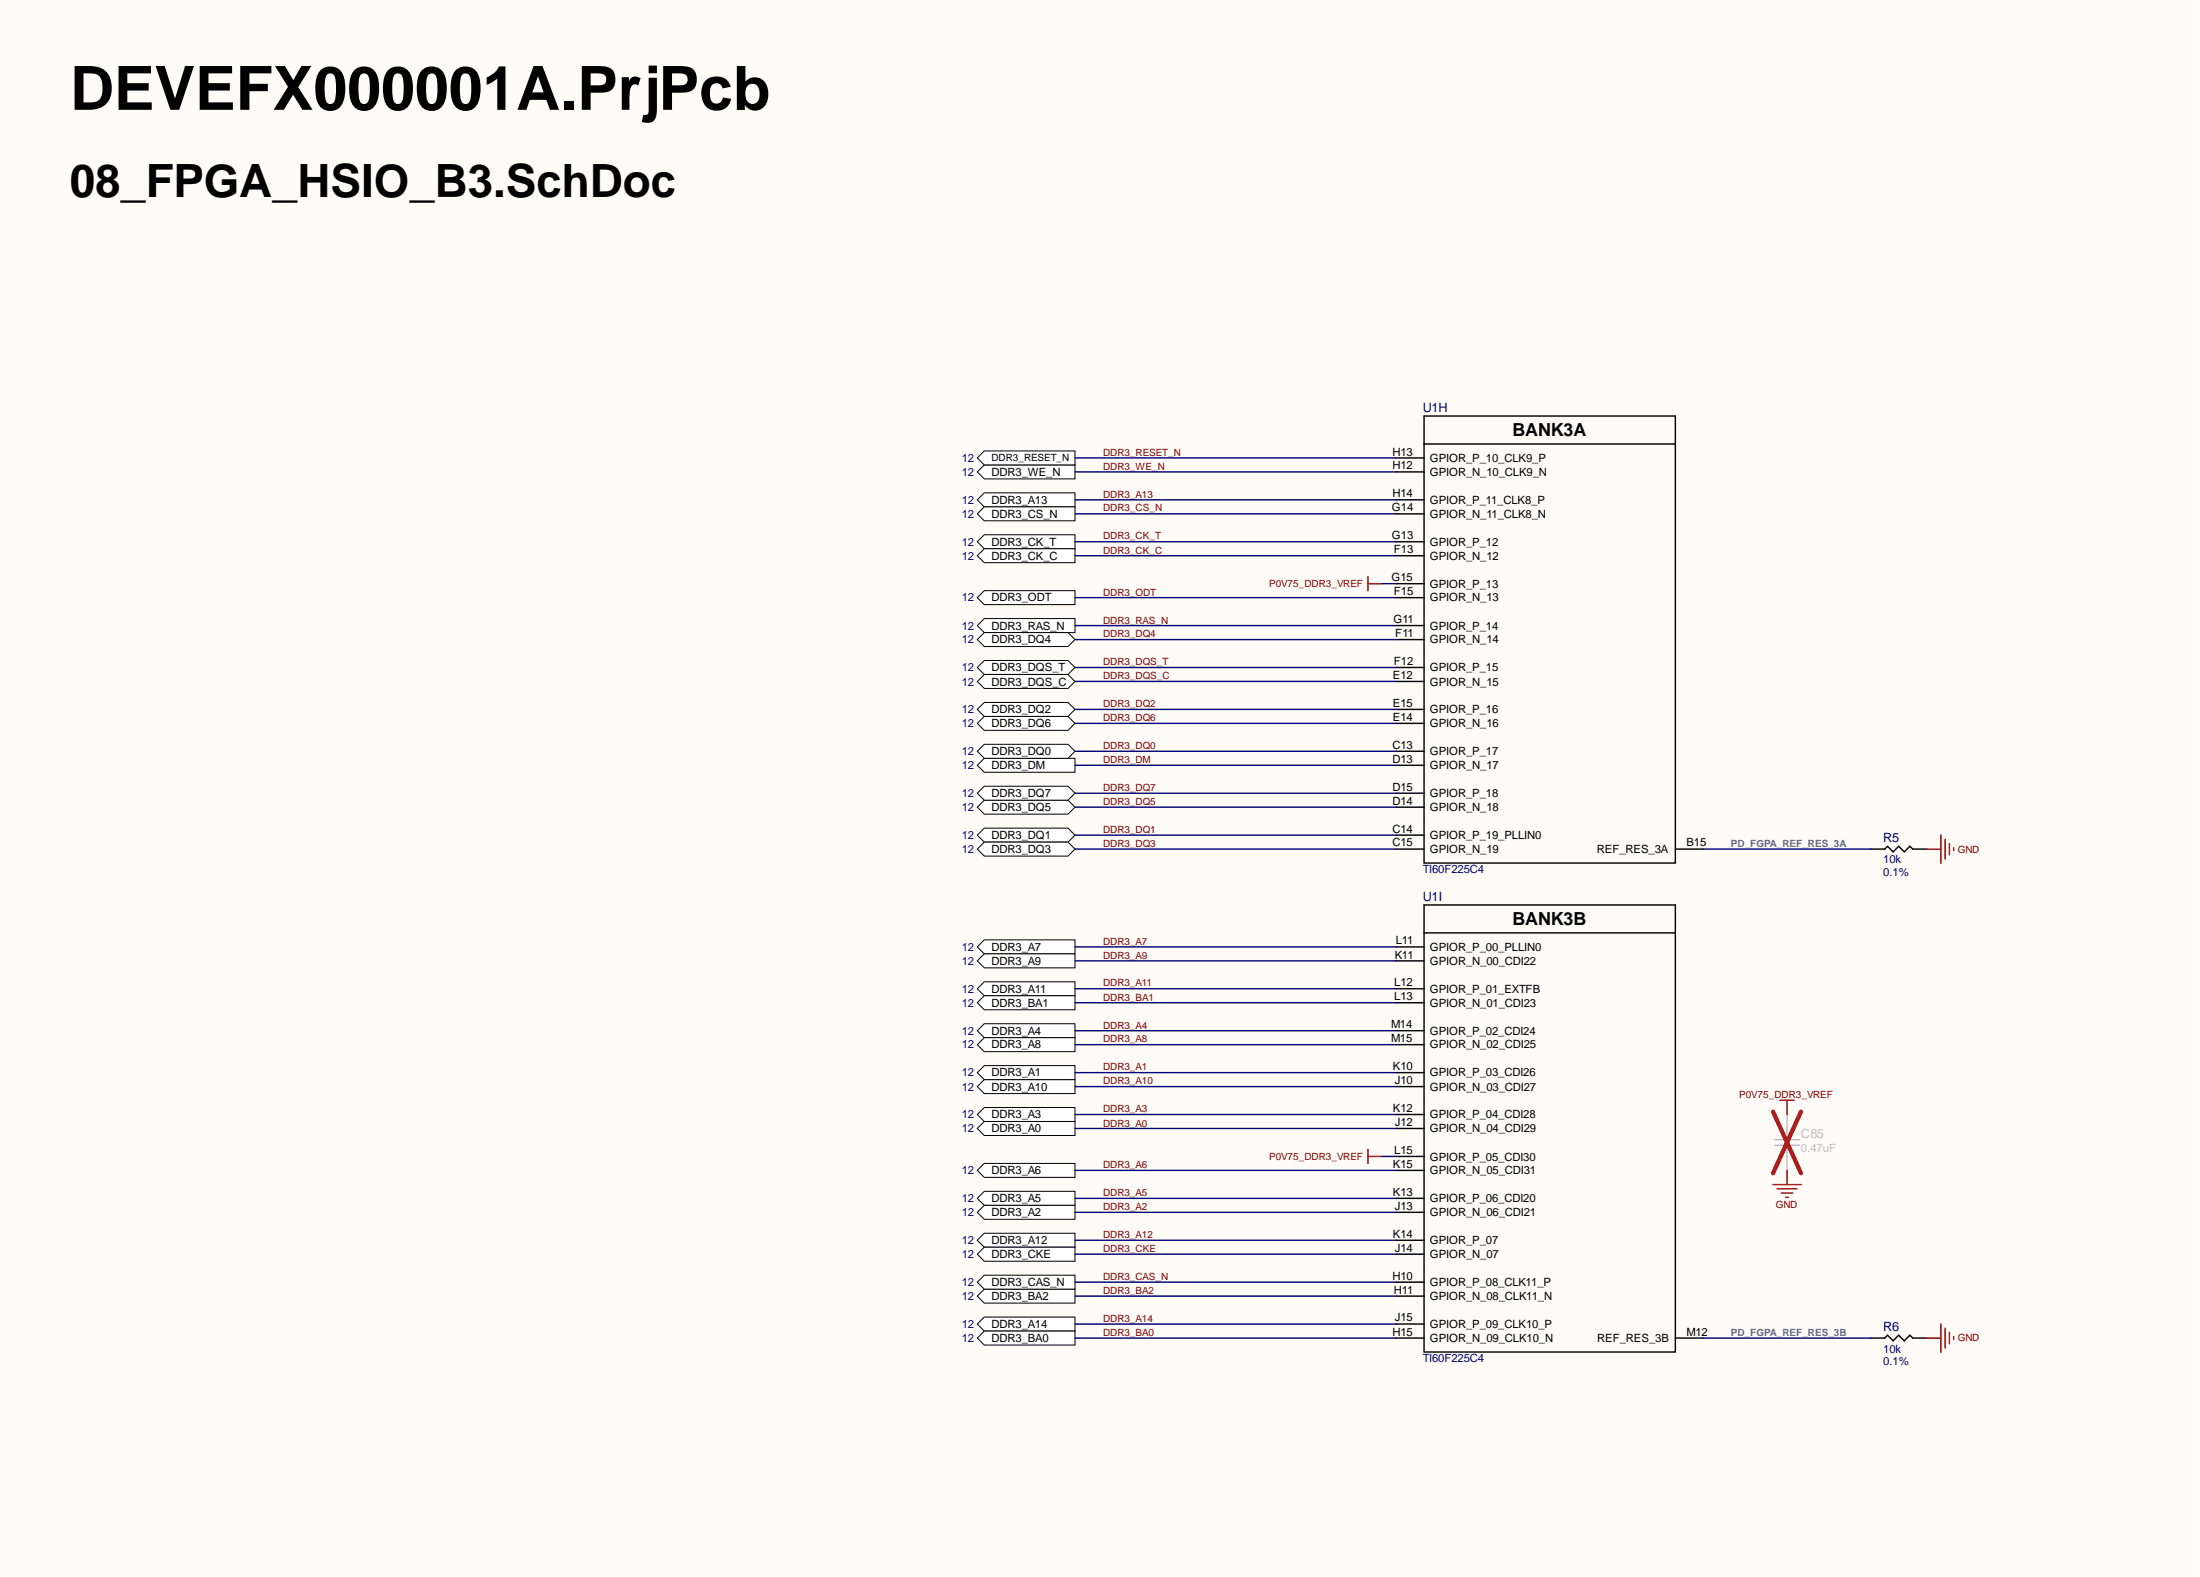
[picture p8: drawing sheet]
<svg xmlns="http://www.w3.org/2000/svg" width="393mm" height="282mm" viewBox="0 0 393 282" stroke-linecap="round" stroke-linejoin="round" font-family="sans-serif">
<g fill="#fffcf8">
<path d="M0 0h393.1v281.6h-393.1z" fill-rule="evenodd"/>
<path d="M0 0h393.1v281.6h-393.1z" fill-rule="evenodd"/>
</g>
<g fill="none" stroke="#000" stroke-width=".25">
<path d="M254.6 79.4h44.9v74.9h-44.9zM254.6 79.4v-5h44.9v5M249.6 99.3h5M249.6 96.8h5M249.6 91.8h5M249.6 89.3h5M249.6 84.3h5M249.6 81.9h5M249.6 119.3h5M249.6 114.3h5M249.6 111.8h5M249.6 106.8h5"/>
<path d="M249.6 104.3h5M249.6 136.8h5M249.6 134.3h5M249.6 129.3h5M249.6 126.8h5M249.6 121.8h5M249.6 151.8h5M249.6 149.3h5M249.6 144.3h5M249.6 141.8h5M299.5 151.8h5M334.5 151.8h2.5l.5-.5 1 1 1-1 1 1 1-1 .5 .5h2.5"/>
<path d="M249.6 179.2h5M249.6 176.7h5M249.6 171.7h5M249.6 169.2h5M254.6 166.7h44.9v75h-44.9zM254.6 166.7v-4.9h44.9v4.9M249.6 199.2h5M249.6 194.2h5M249.6 191.7h5M249.6 186.7h5M249.6 184.2h5M249.6 216.7h5"/>
<path d="M249.6 214.2h5M249.6 209.2h5M249.6 206.7h5M249.6 201.7h5M249.6 239.2h5M249.6 236.7h5M249.6 231.7h5M249.6 229.2h5M249.6 224.2h5M249.6 221.7h5M299.5 239.2h5M334.5 239.2h2.5l.5-.5 1 1 1-1 1 1 1-1 .5 .5h2.5"/>
</g>
<g fill="none" stroke="#800000" stroke-width=".25">
<path d="M244.6 103.1v2.5M244.6 104.3h2.5M344.5 151.8h2.5M347 149.2v5.1M347.8 150v3.6M348.5 150.8v2M349.3 151.5v.5M244.6 205.4v2.6M244.6 206.7h2.5M344.5 239.2h2.5M347 236.6v5.1M347.8 237.4v3.5"/>
<path d="M348.5 238.2v2M349.3 238.9v.5"/>
</g>
<path d="M176 183h16.2v2.5h-16.2l-1.3-1.3z" fill-rule="evenodd" fill="#fff"/>
<path d="M176 183h16.2v2.5h-16.2l-1.3-1.3z" fill="none" stroke="#000" stroke-width=".18"/>
<path d="M176 207.9h16.2v2.5h-16.2l-1.3-1.2z" fill-rule="evenodd" fill="#fff"/>
<path d="M176 207.9h16.2v2.5h-16.2l-1.3-1.2z" fill="none" stroke="#000" stroke-width=".18"/>
<path d="M176 185.5h16.2v2.5h-16.2l-1.3-1.3z" fill-rule="evenodd" fill="#fff"/>
<path d="M176 185.5h16.2v2.5h-16.2l-1.3-1.3z" fill="none" stroke="#000" stroke-width=".18"/>
<path d="M176 193h16.2v2.5h-16.2l-1.3-1.3z" fill-rule="evenodd" fill="#fff"/>
<path d="M176 193h16.2v2.5h-16.2l-1.3-1.3z" fill="none" stroke="#000" stroke-width=".18"/>
<path d="M176 175.5h16.2v2.5h-16.2l-1.3-1.3z" fill-rule="evenodd" fill="#fff"/>
<path d="M176 175.5h16.2v2.5h-16.2l-1.3-1.3z" fill="none" stroke="#000" stroke-width=".18"/>
<path d="M176 88.1h16.2v2.5h-16.2l-1.3-1.3z" fill-rule="evenodd" fill="#fff"/>
<path d="M176 88.1h16.2v2.5h-16.2l-1.3-1.3z" fill="none" stroke="#000" stroke-width=".18"/>
<path d="M176 83.1h16.2v2.5h-16.2l-1.3-1.3z" fill-rule="evenodd" fill="#fff"/>
<path d="M176 83.1h16.2v2.5h-16.2l-1.3-1.3z" fill="none" stroke="#000" stroke-width=".18"/>
<path d="M176 235.4h16.2v2.5h-16.2l-1.3-1.2z" fill-rule="evenodd" fill="#fff"/>
<path d="M176 235.4h16.2v2.5h-16.2l-1.3-1.2z" fill="none" stroke="#000" stroke-width=".18"/>
<path d="M176 95.6h16.2v2.5h-16.2l-1.3-1.3z" fill-rule="evenodd" fill="#fff"/>
<path d="M176 95.6h16.2v2.5h-16.2l-1.3-1.3z" fill="none" stroke="#000" stroke-width=".18"/>
<path d="M176 98.1h16.2v2.5h-16.2l-1.3-1.3z" fill-rule="evenodd" fill="#fff"/>
<path d="M176 98.1h16.2v2.5h-16.2l-1.3-1.3z" fill="none" stroke="#000" stroke-width=".18"/>
<path d="M176 90.6h16.2v2.5h-16.2l-1.3-1.3z" fill-rule="evenodd" fill="#fff"/>
<path d="M176 90.6h16.2v2.5h-16.2l-1.3-1.3z" fill="none" stroke="#000" stroke-width=".18"/>
<path d="M176 105.6h16.2v2.5h-16.2l-1.3-1.3z" fill-rule="evenodd" fill="#fff"/>
<path d="M176 105.6h16.2v2.5h-16.2l-1.3-1.3z" fill="none" stroke="#000" stroke-width=".18"/>
<path d="M176 168h16.2v2.5h-16.2l-1.3-1.3z" fill-rule="evenodd" fill="#fff"/>
<path d="M176 168h16.2v2.5h-16.2l-1.3-1.3z" fill="none" stroke="#000" stroke-width=".18"/>
<path d="M176 170.5h16.2v2.5h-16.2l-1.3-1.3z" fill-rule="evenodd" fill="#fff"/>
<path d="M176 170.5h16.2v2.5h-16.2l-1.3-1.3z" fill="none" stroke="#000" stroke-width=".18"/>
<path d="M176 237.9h16.2v2.5h-16.2l-1.3-1.2z" fill-rule="evenodd" fill="#fff"/>
<path d="M176 237.9h16.2v2.5h-16.2l-1.3-1.2z" fill="none" stroke="#000" stroke-width=".18"/>
<path d="M176 212.9h16.2v2.5h-16.2l-1.3-1.2z" fill-rule="evenodd" fill="#fff"/>
<path d="M176 212.9h16.2v2.5h-16.2l-1.3-1.2z" fill="none" stroke="#000" stroke-width=".18"/>
<path d="M176 215.4h16.2v2.5h-16.2l-1.3-1.2z" fill-rule="evenodd" fill="#fff"/>
<path d="M176 215.4h16.2v2.5h-16.2l-1.3-1.2z" fill="none" stroke="#000" stroke-width=".18"/>
<path d="M176 198h16.2v2.5h-16.2l-1.3-1.3z" fill-rule="evenodd" fill="#fff"/>
<path d="M176 198h16.2v2.5h-16.2l-1.3-1.3z" fill="none" stroke="#000" stroke-width=".18"/>
<path d="M176 200.5h16.2v2.5h-16.2l-1.3-1.3z" fill-rule="evenodd" fill="#fff"/>
<path d="M176 200.5h16.2v2.5h-16.2l-1.3-1.3z" fill="none" stroke="#000" stroke-width=".18"/>
<path d="M176 110.6h16.2v2.5h-16.2l-1.3-1.3z" fill-rule="evenodd" fill="#fff"/>
<path d="M176 110.6h16.2v2.5h-16.2l-1.3-1.3z" fill="none" stroke="#000" stroke-width=".18"/>
<path d="M176 230.4h16.2v2.5h-16.2l-1.3-1.2z" fill-rule="evenodd" fill="#fff"/>
<path d="M176 230.4h16.2v2.5h-16.2l-1.3-1.2z" fill="none" stroke="#000" stroke-width=".18"/>
<path d="M176 227.9h16.2v2.5h-16.2l-1.3-1.2z" fill-rule="evenodd" fill="#fff"/>
<path d="M176 227.9h16.2v2.5h-16.2l-1.3-1.2z" fill="none" stroke="#000" stroke-width=".18"/>
<path d="M176 118.1h15l1.2 1.2-1.2 1.3h-15l-1.3-1.3z" fill-rule="evenodd" fill="#fff"/>
<path d="M176 118.1h15l1.2 1.2-1.2 1.3h-15l-1.3-1.3z" fill="none" stroke="#000" stroke-width=".18"/>
<path d="M176 120.6h15l1.2 1.2-1.2 1.2h-15l-1.3-1.2z" fill-rule="evenodd" fill="#fff"/>
<path d="M176 120.6h15l1.2 1.2-1.2 1.2h-15l-1.3-1.2z" fill="none" stroke="#000" stroke-width=".18"/>
<path d="M176 128h15l1.2 1.3-1.2 1.2h-15l-1.3-1.2z" fill-rule="evenodd" fill="#fff"/>
<path d="M176 128h15l1.2 1.3-1.2 1.2h-15l-1.3-1.2z" fill="none" stroke="#000" stroke-width=".18"/>
<path d="M176 125.6h15l1.2 1.2-1.2 1.2h-15l-1.3-1.2z" fill-rule="evenodd" fill="#fff"/>
<path d="M176 125.6h15l1.2 1.2-1.2 1.2h-15l-1.3-1.2z" fill="none" stroke="#000" stroke-width=".18"/>
<path d="M176 135.5h16.2v2.5h-16.2l-1.3-1.2z" fill-rule="evenodd" fill="#fff"/>
<path d="M176 135.5h16.2v2.5h-16.2l-1.3-1.2z" fill="none" stroke="#000" stroke-width=".18"/>
<path d="M176 143h15l1.2 1.3-1.2 1.2h-15l-1.3-1.2z" fill-rule="evenodd" fill="#fff"/>
<path d="M176 143h15l1.2 1.3-1.2 1.2h-15l-1.3-1.2z" fill="none" stroke="#000" stroke-width=".18"/>
<path d="M176 140.5h15l1.2 1.3-1.2 1.2h-15l-1.3-1.2z" fill-rule="evenodd" fill="#fff"/>
<path d="M176 140.5h15l1.2 1.3-1.2 1.2h-15l-1.3-1.2z" fill="none" stroke="#000" stroke-width=".18"/>
<path d="M176 148h15l1.2 1.3-1.2 1.2h-15l-1.3-1.2z" fill-rule="evenodd" fill="#fff"/>
<path d="M176 148h15l1.2 1.3-1.2 1.2h-15l-1.3-1.2z" fill="none" stroke="#000" stroke-width=".18"/>
<path d="M176 150.5h15l1.2 1.3-1.2 1.2h-15l-1.3-1.2z" fill-rule="evenodd" fill="#fff"/>
<path d="M176 150.5h15l1.2 1.3-1.2 1.2h-15l-1.3-1.2z" fill="none" stroke="#000" stroke-width=".18"/>
<path d="M176 113.1h15l1.2 1.2-1.2 1.3h-15l-1.3-1.3z" fill-rule="evenodd" fill="#fff"/>
<path d="M176 113.1h15l1.2 1.2-1.2 1.3h-15l-1.3-1.3z" fill="none" stroke="#000" stroke-width=".18"/>
<path d="M176 133h15l1.2 1.3-1.2 1.2h-15l-1.3-1.2z" fill-rule="evenodd" fill="#fff"/>
<path d="M176 133h15l1.2 1.3-1.2 1.2h-15l-1.3-1.2z" fill="none" stroke="#000" stroke-width=".18"/>
<path d="M176 190.5h16.2v2.5h-16.2l-1.3-1.3z" fill-rule="evenodd" fill="#fff"/>
<path d="M176 190.5h16.2v2.5h-16.2l-1.3-1.3z" fill="none" stroke="#000" stroke-width=".18"/>
<path d="M176 220.4h16.2v2.5h-16.2l-1.3-1.2z" fill-rule="evenodd" fill="#fff"/>
<path d="M176 220.4h16.2v2.5h-16.2l-1.3-1.2z" fill="none" stroke="#000" stroke-width=".18"/>
<path d="M176 222.9h16.2v2.5h-16.2l-1.3-1.2z" fill-rule="evenodd" fill="#fff"/>
<path d="M176 222.9h16.2v2.5h-16.2l-1.3-1.2z" fill="none" stroke="#000" stroke-width=".18"/>
<path d="M176 178h16.2v2.5h-16.2l-1.3-1.3z" fill-rule="evenodd" fill="#fff"/>
<path d="M176 178h16.2v2.5h-16.2l-1.3-1.3z" fill="none" stroke="#000" stroke-width=".18"/>
<path d="M319.5 199.2v4.5M317.3 203.7h4.5M317.3 204.7h4.5M319.5 204.7v4.5" fill="none" stroke="#bfbebc" stroke-width=".25"/>
<path d="M317 198.7l5 11M322 198.7l-5 11" fill="none" stroke="#f00" stroke-width=".76"/>
<path d="M318.2 196.7h2.6M319.5 196.7v2.5M317 211.7h5.1M317.7 212.5h3.6M318.5 213.3h2M319.3 214h.5M319.5 209.2v2.5" fill="none" stroke="#800000" stroke-width=".25"/>
<path d="M176 80.6h16.2v2.5h-16.2l-1.3-1.2z" fill-rule="evenodd" fill="#fff"/>
<path d="M176 80.6h16.2v2.5h-16.2l-1.3-1.2z" fill="none" stroke="#000" stroke-width=".18"/>
<g fill="none" stroke="#000080" stroke-width=".25">
<path d="M192.2 99.3h57.4M192.2 96.8h57.4M192.2 91.8h57.4M192.2 89.3h57.4M192.2 84.3h57.4M192.2 81.9h57.4M192.2 119.3h57.4M192.2 114.3h57.4M192.2 111.8h57.4M192.2 106.8h57.4M247.1 104.3h2.5M192.2 136.8h57.4"/>
<path d="M192.2 134.3h57.4M192.2 129.3h57.4M192.2 126.8h57.4M192.2 121.8h57.4M192.2 151.8h57.4M192.2 149.3h57.4M192.2 144.3h57.4M192.2 141.8h57.4M304.5 151.8h30M192.2 179.2h57.4M192.2 176.7h57.4M192.2 171.7h57.4"/>
<path d="M192.2 169.2h57.4M192.2 199.2h57.4M192.2 194.2h57.4M192.2 191.7h57.4M192.2 186.7h57.4M192.2 184.2h57.4M192.2 216.7h57.4M192.2 214.2h57.4M192.2 209.2h57.4M192.2 201.7h57.4M247.1 206.7h2.5M192.2 239.2h57.4"/>
<path d="M192.2 236.7h57.4M192.2 231.7h57.4M192.2 229.2h57.4M192.2 224.2h57.4M192.2 221.7h57.4M304.5 239.2h30"/>
</g>
<text font-size="10.9" x="12.5" y="19.6">DEVEFX000001A.PrjPcb</text>
<text font-size="8.2" x="12.5" y="35.2">08_FPGA_HSIO_B3.SchDoc</text>
<g font-size="3.2">
<text x="270.4" y="78">BANK3A</text>
<text x="270.4" y="165.3">BANK3B</text>
</g>
<g font-size="2.3" fill="#000080">
<text x="254.4" y="73.7">U1H</text>
<text x="336.7" y="150.5">R5</text>
<text x="254.4" y="161">U1I</text>
<text x="336.7" y="237.9">R6</text>
</g>
<text font-size="2.3" fill="#bfbebc" x="322" y="203.5">C85</text>
<g font-size="2" fill="#000080">
<text x="171.9" y="82.5">12</text>
<text x="171.9" y="85.1">12</text>
<text x="171.9" y="90.1">12</text>
<text x="171.9" y="92.5">12</text>
<text x="171.9" y="97.5">12</text>
<text x="171.9" y="100">12</text>
<text x="171.9" y="107.5">12</text>
<text x="171.9" y="112.6">12</text>
<text x="171.9" y="115">12</text>
<text x="171.9" y="120">12</text>
<text x="171.9" y="122.5">12</text>
<text x="171.9" y="130">12</text>
<text x="171.9" y="127.5">12</text>
<text x="171.9" y="137.5">12</text>
<text x="171.9" y="135">12</text>
<text x="171.9" y="142.5">12</text>
<text x="171.9" y="144.9">12</text>
<text x="171.9" y="149.9">12</text>
<text x="171.9" y="152.5">12</text>
<text x="336.7" y="154.3">10k</text>
<text x="254.4" y="156.1">TI60F225C4</text>
<text x="336.7" y="156.6">0.1%</text>
<text x="171.9" y="170">12</text>
<text x="171.9" y="172.4">12</text>
<text x="171.9" y="177.4">12</text>
<text x="171.9" y="180">12</text>
<text x="171.9" y="184.9">12</text>
<text x="171.9" y="187.4">12</text>
<text x="171.9" y="194.9">12</text>
<text x="171.9" y="192.4">12</text>
<text x="171.9" y="199.9">12</text>
<text x="171.9" y="202.4">12</text>
<text x="171.9" y="209.9">12</text>
<text x="171.9" y="214.9">12</text>
<text x="171.9" y="217.4">12</text>
<text x="171.9" y="222.4">12</text>
<text x="171.9" y="224.9">12</text>
<text x="171.9" y="232.4">12</text>
<text x="171.9" y="229.8">12</text>
<text x="171.9" y="237.4">12</text>
<text x="171.9" y="239.8">12</text>
<text x="254.4" y="243.5">TI60F225C4</text>
<text x="336.7" y="244.1">0.1%</text>
<text x="336.7" y="241.8">10k</text>
</g>
<g font-size="2">
<text x="249" y="83.9">H12</text>
<text x="249" y="81.4">H13</text>
<text x="255.6" y="82.5">GPIOR_P_10_CLK9_P</text>
<text x="177.3" y="85.1">DDR3_WE_N</text>
<text x="249" y="88.9">H14</text>
<text x="255.6" y="85.1">GPIOR_N_10_CLK9_N</text>
<text x="177.3" y="90.1">DDR3_A13</text>
<text x="177.3" y="92.5">DDR3_CS_N</text>
<text x="248.9" y="91.4">G14</text>
<text x="255.6" y="92.5">GPIOR_N_11_CLK8_N</text>
<text x="255.6" y="90.1">GPIOR_P_11_CLK8_P</text>
<text x="177.3" y="97.5">DDR3_CK_T</text>
<text x="177.3" y="100">DDR3_CK_C</text>
<text x="248.9" y="96.4">G13</text>
<text x="249.2" y="98.9">F13</text>
<text x="255.6" y="100">GPIOR_N_12</text>
<text x="255.6" y="97.5">GPIOR_P_12</text>
<text x="177.3" y="107.5">DDR3_ODT</text>
<text x="248.8" y="103.9">G15</text>
<text x="249.2" y="106.4">F15</text>
<text x="255.6" y="107.5">GPIOR_N_13</text>
<text x="255.6" y="105">GPIOR_P_13</text>
<text x="177.3" y="112.6">DDR3_RAS_N</text>
<text x="249.1" y="111.4">G11</text>
<text x="249.5" y="113.9">F11</text>
<text x="255.6" y="112.6">GPIOR_P_14</text>
<text x="177.3" y="115">DDR3_DQ4</text>
<text x="249.2" y="118.9">F12</text>
<text x="255.6" y="115">GPIOR_N_14</text>
<text x="177.3" y="120">DDR3_DQS_T</text>
<text x="177.3" y="122.5">DDR3_DQS_C</text>
<text x="249" y="121.4">E12</text>
<text x="255.6" y="122.5">GPIOR_N_15</text>
<text x="255.6" y="120">GPIOR_P_15</text>
<text x="177.3" y="130">DDR3_DQ6</text>
<text x="177.3" y="127.5">DDR3_DQ2</text>
<text x="249" y="128.9">E14</text>
<text x="249" y="126.3">E15</text>
<text x="255.6" y="130">GPIOR_N_16</text>
<text x="255.6" y="127.5">GPIOR_P_16</text>
<text x="177.3" y="137.5">DDR3_DM</text>
<text x="177.3" y="135">DDR3_DQ0</text>
<text x="249" y="136.3">D13</text>
<text x="249" y="133.9">C13</text>
<text x="255.6" y="137.5">GPIOR_N_17</text>
<text x="255.6" y="135">GPIOR_P_17</text>
<text x="177.3" y="142.5">DDR3_DQ7</text>
<text x="249" y="143.8">D14</text>
<text x="249" y="141.3">D15</text>
<text x="255.6" y="142.5">GPIOR_P_18</text>
<text x="177.3" y="144.9">DDR3_DQ5</text>
<text x="177.3" y="149.9">DDR3_DQ1</text>
<text x="249" y="148.8">C14</text>
<text x="255.6" y="149.9">GPIOR_P_19_PLLIN0</text>
<text x="255.6" y="144.9">GPIOR_N_18</text>
<text x="177.3" y="152.5">DDR3_DQ3</text>
<text x="249" y="151.3">C15</text>
<text x="255.6" y="152.5">GPIOR_N_19</text>
<text x="285.5" y="152.5">REF_RES_3A</text>
<text x="301.5" y="151.3">B15</text>
<text x="177.3" y="170">DDR3_A7</text>
<text x="177.3" y="172.4">DDR3_A9</text>
<text x="249.4" y="171.3">K11</text>
<text x="249.6" y="168.8">L11</text>
<text x="255.6" y="172.4">GPIOR_N_00_CDI22</text>
<text x="255.6" y="170">GPIOR_P_00_PLLIN0</text>
<text x="177.3" y="177.4">DDR3_A11</text>
<text x="177.3" y="180">DDR3_BA1</text>
<text x="249.3" y="178.8">L13</text>
<text x="249.3" y="176.3">L12</text>
<text x="255.6" y="180">GPIOR_N_01_CDI23</text>
<text x="255.6" y="177.4">GPIOR_P_01_EXTFB</text>
<text x="177.3" y="184.9">DDR3_A4</text>
<text x="248.7" y="183.8">M14</text>
<text x="255.6" y="184.9">GPIOR_P_02_CDI24</text>
<text x="177.3" y="187.4">DDR3_A8</text>
<text x="248.7" y="186.3">M15</text>
<text x="249" y="191.3">K10</text>
<text x="255.6" y="187.4">GPIOR_N_02_CDI25</text>
<text x="177.3" y="194.9">DDR3_A10</text>
<text x="177.3" y="192.4">DDR3_A1</text>
<text x="249.4" y="193.7">J10</text>
<text x="255.6" y="194.9">GPIOR_N_03_CDI27</text>
<text x="255.6" y="192.4">GPIOR_P_03_CDI26</text>
<text x="177.3" y="199.9">DDR3_A3</text>
<text x="177.3" y="202.4">DDR3_A0</text>
<text x="249" y="198.7">K12</text>
<text x="249.4" y="201.3">J12</text>
<text x="255.6" y="202.4">GPIOR_N_04_CDI29</text>
<text x="255.6" y="199.9">GPIOR_P_04_CDI28</text>
<text x="177.3" y="209.9">DDR3_A6</text>
<text x="249" y="208.8">K15</text>
<text x="249.3" y="206.3">L15</text>
<text x="255.6" y="209.9">GPIOR_N_05_CDI31</text>
<text x="255.6" y="207.4">GPIOR_P_05_CDI30</text>
<text x="177.3" y="214.9">DDR3_A5</text>
<text x="249" y="213.8">K13</text>
<text x="255.6" y="214.9">GPIOR_P_06_CDI20</text>
<text x="177.3" y="217.4">DDR3_A2</text>
<text x="249" y="221.2">K14</text>
<text x="249.4" y="216.2">J13</text>
<text x="255.6" y="217.4">GPIOR_N_06_CDI21</text>
<text x="177.3" y="222.4">DDR3_A12</text>
<text x="177.3" y="224.9">DDR3_CKE</text>
<text x="249.4" y="223.8">J14</text>
<text x="255.6" y="224.9">GPIOR_N_07</text>
<text x="255.6" y="222.4">GPIOR_P_07</text>
<text x="177.3" y="232.4">DDR3_BA2</text>
<text x="177.3" y="229.8">DDR3_CAS_N</text>
<text x="249" y="228.7">H10</text>
<text x="249.2" y="231.2">H11</text>
<text x="255.6" y="232.4">GPIOR_N_08_CLK11_N</text>
<text x="255.6" y="229.8">GPIOR_P_08_CLK11_P</text>
<text x="177.3" y="237.4">DDR3_A14</text>
<text x="177.3" y="239.8">DDR3_BA0</text>
<text x="249" y="238.7">H15</text>
<text x="249.4" y="236.2">J15</text>
<text x="255.6" y="239.8">GPIOR_N_09_CLK10_N</text>
<text x="255.6" y="237.4">GPIOR_P_09_CLK10_P</text>
<text x="285.6" y="239.8">REF_RES_3B</text>
<text x="301.5" y="238.7">M12</text>
</g>
<text font-size="2" fill="#bfbebc" x="322" y="205.8">0.47uF</text>
<text font-size="1.8" x="177.3" y="82.5">DDR3_RESET_N</text>
<g font-size="1.8" fill="#800000">
<text x="197.2" y="84">DDR3_WE_N</text>
<text x="197.2" y="81.4">DDR3_RESET_N</text>
<text x="197.2" y="89">DDR3_A13</text>
<text x="197.2" y="91.4">DDR3_CS_N</text>
<text x="197.2" y="96.4">DDR3_CK_T</text>
<text x="197.2" y="98.9">DDR3_CK_C</text>
<text x="197.2" y="106.5">DDR3_ODT</text>
<text x="226.9" y="105">P0V75_DDR3_VREF</text>
<text x="197.2" y="111.5">DDR3_RAS_N</text>
<text x="197.2" y="113.9">DDR3_DQ4</text>
<text x="197.2" y="118.9">DDR3_DQS_T</text>
<text x="197.2" y="121.4">DDR3_DQS_C</text>
<text x="197.2" y="126.4">DDR3_DQ2</text>
<text x="197.2" y="128.9">DDR3_DQ6</text>
<text x="197.2" y="133.9">DDR3_DQ0</text>
<text x="197.2" y="136.4">DDR3_DM</text>
<text x="197.2" y="141.4">DDR3_DQ7</text>
<text x="197.2" y="143.8">DDR3_DQ5</text>
<text x="197.2" y="148.8">DDR3_DQ1</text>
<text x="197.2" y="151.4">DDR3_DQ3</text>
<text x="350.1" y="152.4">GND</text>
<text x="197.2" y="168.9">DDR3_A7</text>
<text x="197.2" y="171.3">DDR3_A9</text>
<text x="197.2" y="176.3">DDR3_A11</text>
<text x="197.2" y="178.9">DDR3_BA1</text>
<text x="197.2" y="183.8">DDR3_A4</text>
<text x="197.2" y="186.3">DDR3_A8</text>
<text x="197.2" y="191.3">DDR3_A1</text>
<text x="197.2" y="193.8">DDR3_A10</text>
<text x="310.9" y="196.3">P0V75_DDR3_VREF</text>
<text x="197.2" y="198.8">DDR3_A3</text>
<text x="197.2" y="201.4">DDR3_A0</text>
<text x="197.2" y="208.8">DDR3_A6</text>
<text x="226.9" y="207.4">P0V75_DDR3_VREF</text>
<text x="197.2" y="213.8">DDR3_A5</text>
<text x="317.5" y="215.9">GND</text>
<text x="197.2" y="216.3">DDR3_A2</text>
<text x="197.2" y="221.3">DDR3_A12</text>
<text x="197.2" y="223.8">DDR3_CKE</text>
<text x="197.2" y="228.7">DDR3_CAS_N</text>
<text x="197.2" y="231.3">DDR3_BA2</text>
<text x="197.2" y="236.3">DDR3_A14</text>
<text x="197.2" y="238.7">DDR3_BA0</text>
<text x="350.1" y="239.7">GND</text>
</g>
<g font-size="1.8" fill="#45818e">
<text x="309.5" y="151.4">PD_FGPA_REF_RES_3A</text>
<text x="309.5" y="238.7">PD_FGPA_REF_RES_3B</text>
</g>
</svg>
